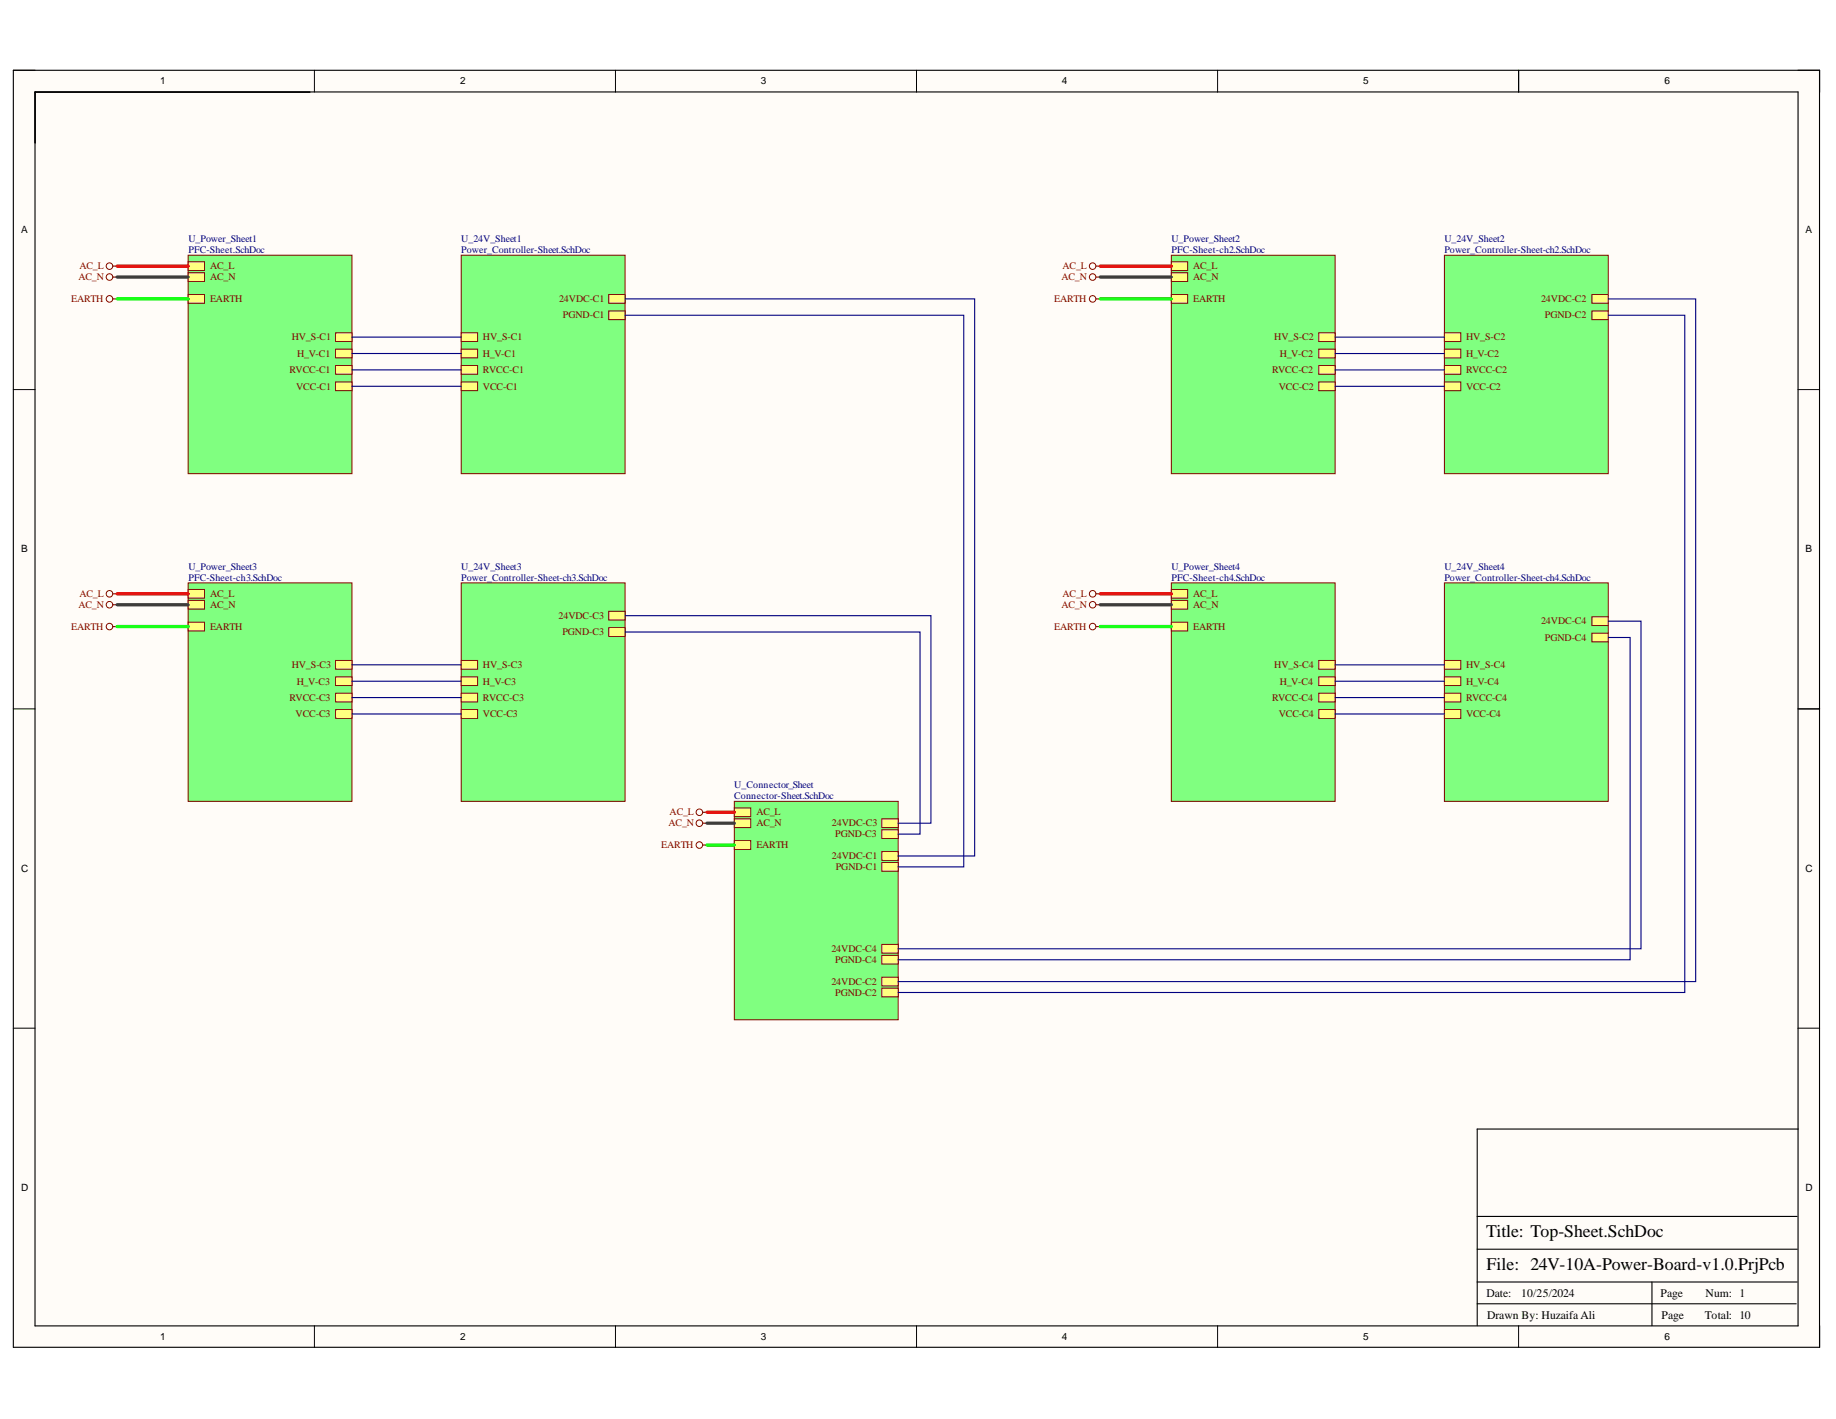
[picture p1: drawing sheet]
<svg xmlns="http://www.w3.org/2000/svg" width="279mm" height="216mm" viewBox="0 0 279 216" stroke-linecap="round" stroke-linejoin="round" font-family="sans-serif">
<g fill="#fffcf8">
<path d="M2 10.7h274.9v194.3h-274.9z" fill-rule="evenodd"/>
<path d="M5.4 14h268.2v187.7h-268.2z" fill-rule="evenodd"/>
</g>
<g fill="none" stroke="#000" stroke-width=".15">
<path d="M2 10.7h3.4M47.8 10.7v3.3M93.7 10.7v3.3M139.5 10.7v3.3M185.3 10.7v3.3M231.1 10.7v3.3M273.6 10.7h3.3v3.3M2 59.3h3.4M273.6 59.3h3.3M2 107.9h3.4M273.6 107.9h3.3M2 156.4h3.4"/>
<path d="M273.6 156.4h3.3M47.8 201.7v3.3M93.7 201.7v3.3M139.5 201.7v3.3M185.3 201.7v3.3M231.1 201.7v3.3M276.9 201.7v3.3"/>
</g>
<path d="M2 10.7h274.9v194.3h-274.9zM5.3 14h268.3v187.7h-268.3zM231.1 10.7v3.3M273.6 107.9h3.3M273.7 171.8h-48.9v29.9M224.8 198.4h48.5M224.8 195.1h48.7M224.8 190.1h48.7M224.8 185.1h48.7M251.4 195.1v6.6" fill="none" stroke="#000" stroke-width=".17"/>
<path d="M70.2 38.8h24.9v33.3h-24.9z" fill-rule="evenodd" fill="#80ff80"/>
<path d="M70.2 38.8h24.9v33.3h-24.9z" fill="none" stroke="#800000" stroke-width=".15"/>
<path d="M92.6 44.8h2.5v1.3h-2.5z" fill-rule="evenodd" fill="#ffff80"/>
<path d="M92.6 44.8h2.5v1.3h-2.5z" fill="none" stroke="#800000" stroke-width=".15"/>
<path d="M92.6 47.3h2.5v1.3h-2.5z" fill-rule="evenodd" fill="#ffff80"/>
<path d="M92.6 47.3h2.5v1.3h-2.5z" fill="none" stroke="#800000" stroke-width=".15"/>
<path d="M70.2 50.6h2.5v1.4h-2.5z" fill-rule="evenodd" fill="#ffff80"/>
<path d="M70.2 50.6h2.5v1.4h-2.5z" fill="none" stroke="#800000" stroke-width=".15"/>
<path d="M70.2 53.1h2.5v1.4h-2.5z" fill-rule="evenodd" fill="#ffff80"/>
<path d="M70.2 53.1h2.5v1.4h-2.5z" fill="none" stroke="#800000" stroke-width=".15"/>
<path d="M70.2 55.6h2.5v1.3h-2.5z" fill-rule="evenodd" fill="#ffff80"/>
<path d="M70.2 55.6h2.5v1.3h-2.5z" fill="none" stroke="#800000" stroke-width=".15"/>
<path d="M70.2 58.1h2.5v1.3h-2.5z" fill-rule="evenodd" fill="#ffff80"/>
<path d="M70.2 58.1h2.5v1.3h-2.5z" fill="none" stroke="#800000" stroke-width=".15"/>
<path d="M111.7 121.9h25v33.3h-25z" fill-rule="evenodd" fill="#80ff80"/>
<path d="M111.7 121.9h25v33.3h-25z" fill="none" stroke="#800000" stroke-width=".15"/>
<path d="M111.7 122.9h2.5v1.3h-2.5z" fill-rule="evenodd" fill="#ffff80"/>
<path d="M111.7 122.9h2.5v1.3h-2.5z" fill="none" stroke="#800000" stroke-width=".15"/>
<path d="M111.7 127.9h2.5v1.3h-2.5z" fill-rule="evenodd" fill="#ffff80"/>
<path d="M111.7 127.9h2.5v1.3h-2.5z" fill="none" stroke="#800000" stroke-width=".15"/>
<path d="M111.7 124.6h2.5v1.3h-2.5z" fill-rule="evenodd" fill="#ffff80"/>
<path d="M111.7 124.6h2.5v1.3h-2.5z" fill="none" stroke="#800000" stroke-width=".15"/>
<path d="M134.2 129.6h2.5v1.3h-2.5z" fill-rule="evenodd" fill="#ffff80"/>
<path d="M134.2 129.6h2.5v1.3h-2.5z" fill="none" stroke="#800000" stroke-width=".15"/>
<path d="M134.2 131.2h2.5v1.4h-2.5z" fill-rule="evenodd" fill="#ffff80"/>
<path d="M134.2 131.2h2.5v1.4h-2.5z" fill="none" stroke="#800000" stroke-width=".15"/>
<path d="M134.2 148.7h2.5v1.3h-2.5z" fill-rule="evenodd" fill="#ffff80"/>
<path d="M134.2 148.7h2.5v1.3h-2.5z" fill="none" stroke="#800000" stroke-width=".15"/>
<path d="M134.2 150.3h2.5v1.4h-2.5z" fill-rule="evenodd" fill="#ffff80"/>
<path d="M134.2 150.3h2.5v1.4h-2.5z" fill="none" stroke="#800000" stroke-width=".15"/>
<path d="M134.2 124.6h2.5v1.3h-2.5z" fill-rule="evenodd" fill="#ffff80"/>
<path d="M134.2 124.6h2.5v1.3h-2.5z" fill="none" stroke="#800000" stroke-width=".15"/>
<path d="M134.2 126.2h2.5v1.4h-2.5z" fill-rule="evenodd" fill="#ffff80"/>
<path d="M134.2 126.2h2.5v1.4h-2.5z" fill="none" stroke="#800000" stroke-width=".15"/>
<path d="M134.2 143.7h2.5v1.3h-2.5z" fill-rule="evenodd" fill="#ffff80"/>
<path d="M134.2 143.7h2.5v1.3h-2.5z" fill="none" stroke="#800000" stroke-width=".15"/>
<path d="M134.2 145.4h2.5v1.3h-2.5z" fill-rule="evenodd" fill="#ffff80"/>
<path d="M134.2 145.4h2.5v1.3h-2.5z" fill="none" stroke="#800000" stroke-width=".15"/>
<path d="M28.6 38.8h25v33.3h-25z" fill-rule="evenodd" fill="#80ff80"/>
<path d="M28.6 38.8h25v33.3h-25z" fill="none" stroke="#800000" stroke-width=".15"/>
<path d="M28.6 39.8h2.5v1.4h-2.5z" fill-rule="evenodd" fill="#ffff80"/>
<path d="M28.6 39.8h2.5v1.4h-2.5z" fill="none" stroke="#800000" stroke-width=".15"/>
<path d="M28.6 44.8h2.5v1.3h-2.5z" fill-rule="evenodd" fill="#ffff80"/>
<path d="M28.6 44.8h2.5v1.3h-2.5z" fill="none" stroke="#800000" stroke-width=".15"/>
<path d="M28.6 41.5h2.5v1.3h-2.5z" fill-rule="evenodd" fill="#ffff80"/>
<path d="M28.6 41.5h2.5v1.3h-2.5z" fill="none" stroke="#800000" stroke-width=".15"/>
<path d="M51.1 50.6h2.5v1.4h-2.5z" fill-rule="evenodd" fill="#ffff80"/>
<path d="M51.1 50.6h2.5v1.4h-2.5z" fill="none" stroke="#800000" stroke-width=".15"/>
<path d="M51.1 53.1h2.5v1.4h-2.5z" fill-rule="evenodd" fill="#ffff80"/>
<path d="M51.1 53.1h2.5v1.4h-2.5z" fill="none" stroke="#800000" stroke-width=".15"/>
<path d="M51.1 55.6h2.5v1.3h-2.5z" fill-rule="evenodd" fill="#ffff80"/>
<path d="M51.1 55.6h2.5v1.3h-2.5z" fill="none" stroke="#800000" stroke-width=".15"/>
<path d="M51.1 58.1h2.5v1.3h-2.5z" fill-rule="evenodd" fill="#ffff80"/>
<g fill="none" stroke="#800000" stroke-width=".15">
<path d="M51.1 58.1h2.5v1.3h-2.5z"/>
<circle cx="16.7" cy="45.5" r=".5"/>
<circle cx="16.7" cy="40.5" r=".5"/>
<circle cx="16.7" cy="42.2" r=".5"/>
<circle cx="106.4" cy="123.6" r=".5"/>
<circle cx="106.4" cy="128.6" r=".5"/>
<circle cx="106.4" cy="125.2" r=".5"/>
</g>
<path d="M17.2 40.5h.6M17.2 42.2h.6M17.2 45.5h.6M106.9 123.6h.7M106.9 125.2h.7M106.9 128.6h.7" fill="none" stroke="#800000" stroke-width=".17"/>
<path d="M219.8 38.8h24.9v33.3h-24.9z" fill-rule="evenodd" fill="#80ff80"/>
<path d="M219.8 38.8h24.9v33.3h-24.9z" fill="none" stroke="#800000" stroke-width=".15"/>
<path d="M242.3 44.8h2.4v1.3h-2.4z" fill-rule="evenodd" fill="#ffff80"/>
<path d="M242.3 44.8h2.4v1.3h-2.4z" fill="none" stroke="#800000" stroke-width=".15"/>
<path d="M242.3 47.3h2.4v1.3h-2.4z" fill-rule="evenodd" fill="#ffff80"/>
<path d="M242.3 47.3h2.4v1.3h-2.4z" fill="none" stroke="#800000" stroke-width=".15"/>
<path d="M219.8 50.6h2.5v1.4h-2.5z" fill-rule="evenodd" fill="#ffff80"/>
<path d="M219.8 50.6h2.5v1.4h-2.5z" fill="none" stroke="#800000" stroke-width=".15"/>
<path d="M219.8 53.1h2.5v1.4h-2.5z" fill-rule="evenodd" fill="#ffff80"/>
<path d="M219.8 53.1h2.5v1.4h-2.5z" fill="none" stroke="#800000" stroke-width=".15"/>
<path d="M219.8 55.6h2.5v1.4h-2.5z" fill-rule="evenodd" fill="#ffff80"/>
<path d="M219.8 55.6h2.5v1.4h-2.5z" fill="none" stroke="#800000" stroke-width=".15"/>
<path d="M219.8 58.1h2.5v1.3h-2.5z" fill-rule="evenodd" fill="#ffff80"/>
<path d="M219.8 58.1h2.5v1.3h-2.5z" fill="none" stroke="#800000" stroke-width=".15"/>
<path d="M178.3 38.8h24.9v33.3h-24.9z" fill-rule="evenodd" fill="#80ff80"/>
<path d="M178.3 38.8h24.9v33.3h-24.9z" fill="none" stroke="#800000" stroke-width=".15"/>
<path d="M178.3 39.8h2.4v1.4h-2.4z" fill-rule="evenodd" fill="#ffff80"/>
<path d="M178.3 39.8h2.4v1.4h-2.4z" fill="none" stroke="#800000" stroke-width=".15"/>
<path d="M178.3 44.8h2.4v1.3h-2.4z" fill-rule="evenodd" fill="#ffff80"/>
<path d="M178.3 44.8h2.4v1.3h-2.4z" fill="none" stroke="#800000" stroke-width=".15"/>
<path d="M178.3 41.5h2.4v1.3h-2.4z" fill-rule="evenodd" fill="#ffff80"/>
<path d="M178.3 41.5h2.4v1.3h-2.4z" fill="none" stroke="#800000" stroke-width=".15"/>
<path d="M200.7 50.6h2.5v1.4h-2.5z" fill-rule="evenodd" fill="#ffff80"/>
<path d="M200.7 50.6h2.5v1.4h-2.5z" fill="none" stroke="#800000" stroke-width=".15"/>
<path d="M200.7 53.1h2.5v1.4h-2.5z" fill-rule="evenodd" fill="#ffff80"/>
<path d="M200.7 53.1h2.5v1.4h-2.5z" fill="none" stroke="#800000" stroke-width=".15"/>
<path d="M200.7 55.6h2.5v1.4h-2.5z" fill-rule="evenodd" fill="#ffff80"/>
<path d="M200.7 55.6h2.5v1.4h-2.5z" fill="none" stroke="#800000" stroke-width=".15"/>
<path d="M200.7 58.1h2.5v1.3h-2.5z" fill-rule="evenodd" fill="#ffff80"/>
<g fill="none" stroke="#800000" stroke-width=".15">
<path d="M200.7 58.1h2.5v1.3h-2.5z"/>
<circle cx="166.3" cy="45.5" r=".5"/>
<circle cx="166.3" cy="40.5" r=".5"/>
<circle cx="166.3" cy="42.2" r=".5"/>
</g>
<path d="M166.8 40.5h.6M166.8 42.2h.6M166.8 45.5h.6" fill="none" stroke="#800000" stroke-width=".17"/>
<path d="M70.2 88.7h24.9v33.2h-24.9z" fill-rule="evenodd" fill="#80ff80"/>
<path d="M70.2 88.7h24.9v33.2h-24.9z" fill="none" stroke="#800000" stroke-width=".15"/>
<path d="M92.6 93h2.5v1.3h-2.5z" fill-rule="evenodd" fill="#ffff80"/>
<path d="M92.6 93h2.5v1.3h-2.5z" fill="none" stroke="#800000" stroke-width=".15"/>
<path d="M92.6 95.5h2.5v1.3h-2.5z" fill-rule="evenodd" fill="#ffff80"/>
<path d="M92.6 95.5h2.5v1.3h-2.5z" fill="none" stroke="#800000" stroke-width=".15"/>
<path d="M70.2 100.5h2.5v1.3h-2.5z" fill-rule="evenodd" fill="#ffff80"/>
<path d="M70.2 100.5h2.5v1.3h-2.5z" fill="none" stroke="#800000" stroke-width=".15"/>
<path d="M70.2 103h2.5v1.3h-2.5z" fill-rule="evenodd" fill="#ffff80"/>
<path d="M70.2 103h2.5v1.3h-2.5z" fill="none" stroke="#800000" stroke-width=".15"/>
<path d="M70.2 105.5h2.5v1.3h-2.5z" fill-rule="evenodd" fill="#ffff80"/>
<path d="M70.2 105.5h2.5v1.3h-2.5z" fill="none" stroke="#800000" stroke-width=".15"/>
<path d="M70.2 108h2.5v1.3h-2.5z" fill-rule="evenodd" fill="#ffff80"/>
<path d="M70.2 108h2.5v1.3h-2.5z" fill="none" stroke="#800000" stroke-width=".15"/>
<path d="M28.6 88.7h25v33.2h-25z" fill-rule="evenodd" fill="#80ff80"/>
<path d="M28.6 88.7h25v33.2h-25z" fill="none" stroke="#800000" stroke-width=".15"/>
<path d="M28.6 89.7h2.5v1.3h-2.5z" fill-rule="evenodd" fill="#ffff80"/>
<path d="M28.6 89.7h2.5v1.3h-2.5z" fill="none" stroke="#800000" stroke-width=".15"/>
<path d="M28.6 94.7h2.5v1.3h-2.5z" fill-rule="evenodd" fill="#ffff80"/>
<path d="M28.6 94.7h2.5v1.3h-2.5z" fill="none" stroke="#800000" stroke-width=".15"/>
<path d="M28.6 91.3h2.5v1.4h-2.5z" fill-rule="evenodd" fill="#ffff80"/>
<path d="M28.6 91.3h2.5v1.4h-2.5z" fill="none" stroke="#800000" stroke-width=".15"/>
<path d="M51.1 100.5h2.5v1.3h-2.5z" fill-rule="evenodd" fill="#ffff80"/>
<path d="M51.1 100.5h2.5v1.3h-2.5z" fill="none" stroke="#800000" stroke-width=".15"/>
<path d="M51.1 103h2.5v1.3h-2.5z" fill-rule="evenodd" fill="#ffff80"/>
<path d="M51.1 103h2.5v1.3h-2.5z" fill="none" stroke="#800000" stroke-width=".15"/>
<path d="M51.1 105.5h2.5v1.3h-2.5z" fill-rule="evenodd" fill="#ffff80"/>
<path d="M51.1 105.5h2.5v1.3h-2.5z" fill="none" stroke="#800000" stroke-width=".15"/>
<path d="M51.1 108h2.5v1.3h-2.5z" fill-rule="evenodd" fill="#ffff80"/>
<g fill="none" stroke="#800000" stroke-width=".15">
<path d="M51.1 108h2.5v1.3h-2.5z"/>
<circle cx="16.7" cy="95.3" r=".5"/>
<circle cx="16.7" cy="92" r=".5"/>
<circle cx="16.7" cy="90.3" r=".5"/>
</g>
<path d="M17.2 90.3h.6M17.2 92h.6M17.2 95.3h.6" fill="none" stroke="#800000" stroke-width=".17"/>
<path d="M219.8 88.7h24.9v33.2h-24.9z" fill-rule="evenodd" fill="#80ff80"/>
<path d="M219.8 88.7h24.9v33.2h-24.9z" fill="none" stroke="#800000" stroke-width=".15"/>
<path d="M242.3 93.8h2.4v1.4h-2.4z" fill-rule="evenodd" fill="#ffff80"/>
<path d="M242.3 93.8h2.4v1.4h-2.4z" fill="none" stroke="#800000" stroke-width=".15"/>
<path d="M242.3 96.3h2.4v1.4h-2.4z" fill-rule="evenodd" fill="#ffff80"/>
<path d="M242.3 96.3h2.4v1.4h-2.4z" fill="none" stroke="#800000" stroke-width=".15"/>
<path d="M219.8 100.5h2.5v1.3h-2.5z" fill-rule="evenodd" fill="#ffff80"/>
<path d="M219.8 100.5h2.5v1.3h-2.5z" fill="none" stroke="#800000" stroke-width=".15"/>
<path d="M219.8 103h2.5v1.3h-2.5z" fill-rule="evenodd" fill="#ffff80"/>
<path d="M219.8 103h2.5v1.3h-2.5z" fill="none" stroke="#800000" stroke-width=".15"/>
<path d="M219.8 105.5h2.5v1.3h-2.5z" fill-rule="evenodd" fill="#ffff80"/>
<path d="M219.8 105.5h2.5v1.3h-2.5z" fill="none" stroke="#800000" stroke-width=".15"/>
<path d="M219.8 108h2.5v1.3h-2.5z" fill-rule="evenodd" fill="#ffff80"/>
<path d="M219.8 108h2.5v1.3h-2.5z" fill="none" stroke="#800000" stroke-width=".15"/>
<path d="M178.3 88.7h24.9v33.2h-24.9z" fill-rule="evenodd" fill="#80ff80"/>
<path d="M178.3 88.7h24.9v33.2h-24.9z" fill="none" stroke="#800000" stroke-width=".15"/>
<path d="M178.3 89.7h2.4v1.3h-2.4z" fill-rule="evenodd" fill="#ffff80"/>
<path d="M178.3 89.7h2.4v1.3h-2.4z" fill="none" stroke="#800000" stroke-width=".15"/>
<path d="M178.3 94.7h2.4v1.3h-2.4z" fill-rule="evenodd" fill="#ffff80"/>
<path d="M178.3 94.7h2.4v1.3h-2.4z" fill="none" stroke="#800000" stroke-width=".15"/>
<path d="M178.3 91.4h2.4v1.3h-2.4z" fill-rule="evenodd" fill="#ffff80"/>
<path d="M178.3 91.4h2.4v1.3h-2.4z" fill="none" stroke="#800000" stroke-width=".15"/>
<path d="M200.7 100.5h2.5v1.3h-2.5z" fill-rule="evenodd" fill="#ffff80"/>
<path d="M200.7 100.5h2.5v1.3h-2.5z" fill="none" stroke="#800000" stroke-width=".15"/>
<path d="M200.7 103h2.5v1.3h-2.5z" fill-rule="evenodd" fill="#ffff80"/>
<path d="M200.7 103h2.5v1.3h-2.5z" fill="none" stroke="#800000" stroke-width=".15"/>
<path d="M200.7 105.5h2.5v1.3h-2.5z" fill-rule="evenodd" fill="#ffff80"/>
<path d="M200.7 105.5h2.5v1.3h-2.5z" fill="none" stroke="#800000" stroke-width=".15"/>
<path d="M200.7 108h2.5v1.3h-2.5z" fill-rule="evenodd" fill="#ffff80"/>
<g fill="none" stroke="#800000" stroke-width=".15">
<path d="M200.7 108h2.5v1.3h-2.5z"/>
<circle cx="166.3" cy="95.3" r=".5"/>
<circle cx="166.3" cy="92" r=".5"/>
<circle cx="166.3" cy="90.3" r=".5"/>
</g>
<path d="M166.8 90.3h.6M166.8 92h.6M166.8 95.3h.6" fill="none" stroke="#800000" stroke-width=".17"/>
<path d="M17.8 40.5h10.8M167.4 40.5h10.9M17.8 90.3h10.8M167.4 90.3h10.9M107.6 123.6h4.1" fill="none" stroke="#f00" stroke-width=".51"/>
<path d="M17.8 42.2h10.8M167.4 42.2h10.9M17.8 92h10.8M167.4 92h10.9M107.6 125.2h4.1" fill="none" stroke="#434343" stroke-width=".51"/>
<path d="M17.8 45.5h10.8M167.4 45.5h10.9M17.8 95.3h10.8M167.4 95.3h10.9M107.6 128.6h4.1" fill="none" stroke="#0f0" stroke-width=".51"/>
<g fill="none" stroke="#000080" stroke-width=".17">
<path d="M53.6 51.3h16.6M53.6 53.8h16.6M53.6 56.3h16.6M53.6 58.8h16.6M95.1 45.5h53.2v84.7h-11.6M95.1 48h51.6v83.9h-10M203.2 51.3h16.6M203.2 53.8h16.6M203.2 56.3h16.6M203.2 58.8h16.6M244.7 45.5h13.3v103.8h-121.3M244.7 48h11.7v103h-119.7"/>
<path d="M95.1 93.7h46.6v31.5h-5M95.1 96.2h44.9v30.7h-3.3M244.7 94.5h5v49.9h-113M244.7 97h3.4v49h-111.4M53.6 101.2h16.6M53.6 103.6h16.6M53.6 106.1h16.6M53.6 108.6h16.6M203.2 101.2h16.6M203.2 103.7h16.6M203.2 106.1h16.6M203.2 108.6h16.6"/>
</g>
<g font-size="2.7">
<text x="226.1" y="188.3">Title: Top-Sheet.SchDoc</text>
<text x="226.2" y="193.3">File: 24V-10A-Power-Board-v1.0.PrjPcb</text>
</g>
<g font-size="1.8">
<text x="226.2" y="197.3">Date:</text>
<text x="231.5" y="197.3">10/25/2024</text>
<text x="252.7" y="197.3">Page</text>
<text x="259.5" y="197.3">Num: 1</text>
<text x="226.3" y="200.6">Drawn By: Huzaifa Ali</text>
<text x="252.9" y="200.6">Page</text>
<text x="259.5" y="200.6">Total: 10</text>
</g>
<g font-size="1.5">
<text x="24.4" y="12.8">1</text>
<text x="70" y="12.8">2</text>
<text x="115.8" y="12.8">3</text>
<text x="161.6" y="12.8">4</text>
<text x="207.5" y="12.8">5</text>
<text x="253.3" y="12.8">6</text>
<text x="3.2" y="35.5">A</text>
<text x="274.8" y="35.5">A</text>
<text x="3.2" y="84">B</text>
<text x="274.8" y="84">B</text>
<text x="3.2" y="132.7">C</text>
<text x="274.8" y="132.7">C</text>
<text x="3.2" y="181.2">D</text>
<text x="274.8" y="181.2">D</text>
<text x="24.4" y="203.8">1</text>
<text x="70" y="203.8">2</text>
<text x="115.8" y="203.8">3</text>
<text x="161.6" y="203.8">4</text>
<text x="207.5" y="203.8">5</text>
<text x="253.3" y="203.8">6</text>
</g>
<g font-size="1.5" fill="#800000">
<text x="12.1" y="41">AC_L</text>
<text x="32" y="41">AC_L</text>
<text x="161.7" y="41">AC_L</text>
<text x="181.6" y="41">AC_L</text>
<text x="10.8" y="46">EARTH</text>
<text x="11.9" y="42.6">AC_N</text>
<text x="32" y="46">EARTH</text>
<text x="32" y="42.6">AC_N</text>
<text x="85.1" y="46">24VDC-C1</text>
<text x="160.4" y="46">EARTH</text>
<text x="161.5" y="42.6">AC_N</text>
<text x="181.6" y="46">EARTH</text>
<text x="181.6" y="42.6">AC_N</text>
<text x="234.5" y="46">24VDC-C2</text>
<text x="44.4" y="51.7">HV_S-C1</text>
<text x="73.5" y="51.7">HV_S-C1</text>
<text x="85.7" y="48.4">PGND-C1</text>
<text x="193.9" y="51.7">HV_S-C2</text>
<text x="223.1" y="51.7">HV_S-C2</text>
<text x="235.1" y="48.4">PGND-C2</text>
<text x="44.1" y="56.7">RVCC-C1</text>
<text x="45.1" y="59.3">VCC-C1</text>
<text x="45.2" y="54.3">H_V-C1</text>
<text x="73.5" y="54.3">H_V-C1</text>
<text x="73.5" y="56.7">RVCC-C1</text>
<text x="73.5" y="59.3">VCC-C1</text>
<text x="193.6" y="56.7">RVCC-C2</text>
<text x="194.6" y="59.3">VCC-C2</text>
<text x="194.8" y="54.3">H_V-C2</text>
<text x="223.1" y="54.3">H_V-C2</text>
<text x="223.1" y="56.7">RVCC-C2</text>
<text x="223.1" y="59.3">VCC-C2</text>
<text x="10.8" y="95.8">EARTH</text>
<text x="11.9" y="92.5">AC_N</text>
<text x="12.1" y="90.8">AC_L</text>
<text x="32" y="90.8">AC_L</text>
<text x="32" y="95.8">EARTH</text>
<text x="32" y="92.5">AC_N</text>
<text x="85" y="94.2">24VDC-C3</text>
<text x="160.4" y="95.8">EARTH</text>
<text x="161.5" y="92.5">AC_N</text>
<text x="161.7" y="90.8">AC_L</text>
<text x="181.6" y="90.8">AC_L</text>
<text x="181.6" y="95.8">EARTH</text>
<text x="181.6" y="92.5">AC_N</text>
<text x="234.5" y="94.9">24VDC-C4</text>
<text x="44.4" y="101.6">HV_S-C3</text>
<text x="73.5" y="101.6">HV_S-C3</text>
<text x="85.6" y="96.6">PGND-C3</text>
<text x="193.9" y="101.6">HV_S-C4</text>
<text x="223.1" y="101.6">HV_S-C4</text>
<text x="235.1" y="97.5">PGND-C4</text>
<text x="44.1" y="106.6">RVCC-C3</text>
<text x="45.2" y="104.2">H_V-C3</text>
<text x="73.5" y="104.2">H_V-C3</text>
<text x="73.5" y="106.6">RVCC-C3</text>
<text x="193.6" y="106.6">RVCC-C4</text>
<text x="194.8" y="104.2">H_V-C4</text>
<text x="223.1" y="104.2">H_V-C4</text>
<text x="223.1" y="106.6">RVCC-C4</text>
<text x="45" y="109.1">VCC-C3</text>
<text x="73.5" y="109.1">VCC-C3</text>
<text x="194.6" y="109.1">VCC-C4</text>
<text x="223.1" y="109.1">VCC-C4</text>
<text x="101.7" y="125.7">AC_N</text>
<text x="101.9" y="124">AC_L</text>
<text x="115.1" y="124">AC_L</text>
<text x="115.1" y="125.7">AC_N</text>
<text x="126.6" y="125.7">24VDC-C3</text>
<text x="100.6" y="129">EARTH</text>
<text x="115.1" y="129">EARTH</text>
<text x="126.6" y="130.7">24VDC-C1</text>
<text x="127.1" y="127.4">PGND-C3</text>
<text x="127.2" y="132.4">PGND-C1</text>
<text x="126.5" y="149.8">24VDC-C2</text>
<text x="126.5" y="144.8">24VDC-C4</text>
<text x="127.1" y="146.5">PGND-C4</text>
<text x="127.1" y="151.5">PGND-C2</text>
</g>
<g font-size="1.5" fill="#000080">
<text x="28.7" y="36.9">U_Power_Sheet1</text>
<text x="28.7" y="38.5">PFC-Sheet.SchDoc</text>
<text x="70.2" y="36.9">U_24V_Sheet1</text>
<text x="70.2" y="38.5">Power_Controller-Sheet.SchDoc</text>
<text x="178.3" y="36.9">U_Power_Sheet2</text>
<text x="178.3" y="38.5">PFC-Sheet-ch2.SchDoc</text>
<text x="219.8" y="36.9">U_24V_Sheet2</text>
<text x="219.8" y="38.5">Power_Controller-Sheet-ch2.SchDoc</text>
<text x="28.7" y="86.7">U_Power_Sheet3</text>
<text x="28.7" y="88.3">PFC-Sheet-ch3.SchDoc</text>
<text x="70.2" y="86.7">U_24V_Sheet3</text>
<text x="70.2" y="88.3">Power_Controller-Sheet-ch3.SchDoc</text>
<text x="178.3" y="86.7">U_Power_Sheet4</text>
<text x="178.3" y="88.3">PFC-Sheet-ch4.SchDoc</text>
<text x="219.8" y="86.7">U_24V_Sheet4</text>
<text x="219.8" y="88.3">Power_Controller-Sheet-ch4.SchDoc</text>
<text x="111.7" y="119.9">U_Connector_Sheet</text>
<text x="111.7" y="121.6">Connector-Sheet.SchDoc</text>
</g>
</svg>
